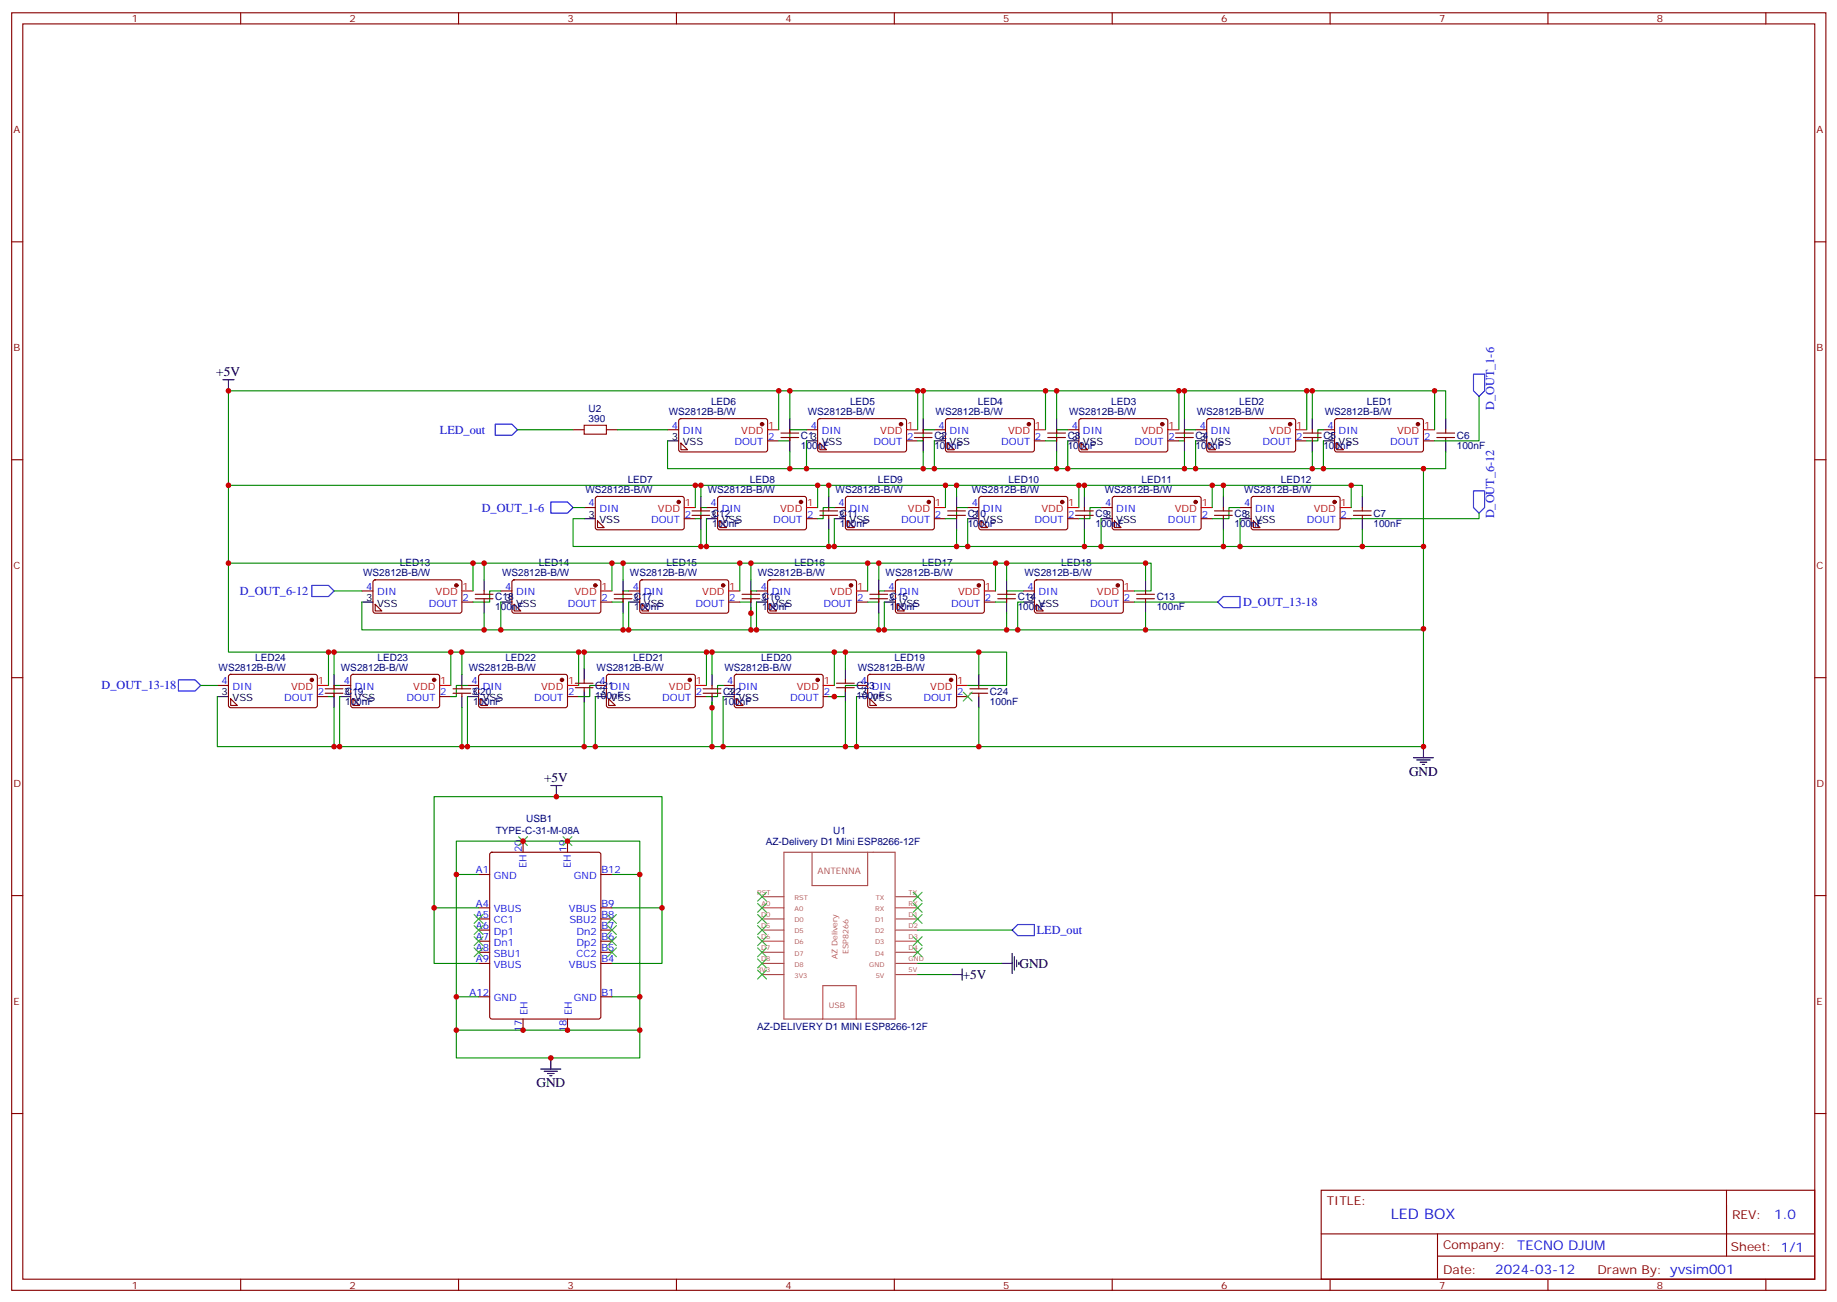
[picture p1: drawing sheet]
<svg xmlns="http://www.w3.org/2000/svg" width="583mm" height="413mm" viewBox="0 0 583 413" stroke-linecap="round" stroke-linejoin="round" font-family="sans-serif">
<g fill="none" stroke="#870000" stroke-width=".35">
<path d="M3.7 4.1h575.7v405.3h-575.7zM7.2 7.6h568.7v398.3h-568.7zM76.4 4.1v3.5M145.5 4.1v3.5M214.7 4.1v3.5M283.8 4.1v3.5M353 4.1v3.5M422.1 4.1v3.5M491.2 4.1v3.5M560.4 4.1v3.5M3.7 76.7h3.5M575.9 76.7h3.5"/>
<path d="M181.9 136.3h3.5M192.4 136.3h3.6M211.8 136.3h3.6M215.6 133l.5-.2 27.1 .1 .4 .6-.1 9.5-.6 .4-27.1-.1-.4-.6v-9.2zM243.6 139.9h3.5M247.8 138.8h5.7M247.8 137.4h5.7M250.6 136.3v1.1M250.6 138.8v1.1M255.9 136.3h3.6M259.7 133l.5-.2 27.1 .1 .4 .6-.1 9.5-.6 .4-27.1-.1-.4-.6v-9.2zM287.7 139.9h3.5"/>
<path d="M290.2 138.8h5.6M290.2 137.4h5.6M293 136.3v1.1M293 138.8v1.1M296.5 136.3h3.5M300.3 133l.4-.2 27.1 .1 .5 .6-.1 9.5-.6 .4-27.1-.1-.5-.6v-9.2zM328.3 139.9h3.5M332.5 138.8h5.6M332.5 137.4h5.6M335.3 136.3v1.1M335.3 138.8v1.1M338.8 136.3h3.6"/>
<path d="M342.6 133l.5-.2 27.1 .1 .4 .6-.1 9.5-.6 .4-27.1-.1-.4-.6v-9.2zM370.6 139.9h3.5M373.1 138.8h5.6M373.1 137.4h5.6M375.9 136.3v1.1M375.9 138.8v1.1M379.4 136.3h3.5M383.2 133l.4-.2 27.1 .1 .5 .6-.1 9.5-.6 .4-27.1-.1-.5-.6v-9.2zM411.2 139.9h3.5M413.6 138.8h5.7M413.6 137.4h5.7M416.5 136.3v1.1"/>
<path d="M416.5 138.8v1.1M420 136.3h3.5M423.7 133l.5-.2 27.1 .1 .4 .6v9.5l-.7 .4-27.1-.1-.4-.6v-9.2zM451.7 139.9h3.6M456 138.8h5.6M456 137.4h5.6M458.8 136.3v1.1M458.8 138.8v1.1M3.7 145.9h3.5M189.1 157.7l.5-.2 27.1 .1 .4 .6v9.5l-.7 .4-27.1-.1-.4-.6v-9.2zM216.1 140.6l2.1 2.1h-2.1zM228 157.7l.4-.2 27.1 .1 .4 .6v9.5l-.7 .4-27.1-.1-.4-.6v-9.2z"/>
<path d="M260.2 140.6l2.1 2.1h-2.1zM268.5 157.7l.5-.2 27.1 .1 .4 .6-.1 9.5-.6 .4-27.1-.1-.4-.6v-9.2zM300.7 140.6l2.2 2.1h-2.2zM310.9 157.7l.4-.2 27.1 .1 .4 .6v9.5l-.7 .4-27-.1-.5-.6v-9.2zM343.1 140.6l2.1 2.1h-2.1zM353.2 157.7l.5-.2 27 .1 .5 .6-.1 9.5-.6 .4-27.1-.1-.4-.6v-9.2zM383.6 140.6l2.2 2.1h-2.2zM397.3 157.7l.5-.2 27 .1 .5 .6-.1 9.5-.6 .4-27.1-.1-.4-.6v-9.2zM424.2 140.6l2.1 2.1h-2.1zM575.9 145.9h3.5M185.4 161h3.5M189.6 165.3l2.1 2.1h-2.1z"/>
<path d="M217.1 164.6h3.6M219.6 163.5h5.6M219.6 162.1h5.6M222.4 161v1.1M222.4 163.5v1.1M224.2 161h3.5M228.4 165.3l2.1 2.1h-2.1zM255.9 164.6h3.6M260.2 163.5h5.6M260.2 162.1h5.6M263 161v1.1M263 163.5v1.1"/>
<path d="M264.8 161h3.5M269 165.3l2.1 2.1h-2.1zM296.5 164.6h3.5M300.7 163.5h5.7M300.7 162.1h5.7M303.6 161v1.1M303.6 163.5v1.1M307.1 161h3.5M311.3 165.3l2.1 2.1h-2.1zM338.8 164.6h3.6M341.3 163.5h5.7M341.3 162.1h5.7"/>
<path d="M344.1 161v1.1M344.1 163.5v1.1M349.4 161h3.6M353.7 165.3l2.1 2.1h-2.1zM381.2 164.6h3.5M385.4 163.5h5.7M385.4 162.1h5.7M388.2 161v1.1M388.2 163.5v1.1M393.5 161h3.6M397.8 165.3l2.1 2.1h-2.1zM425.3 164.6h3.5"/>
<path d="M429.5 163.5h5.7M429.5 162.1h5.7M432.3 161v1.1M432.3 163.5v1.1M114.8 187.5h3.6M118.6 184.2l.5-.2h27l.5 .7-.1 9.4-.6 .5-27.1-.1-.4-.6v-9.2zM119.1 191.7l2.1 2.2h-2.1zM146.6 191h3.5M150.8 190h5.7M150.8 188.6h5.7M153.6 187.5v1.1M153.6 190v1"/>
<path d="M158.9 187.5h3.6M162.7 184.2l.5-.2h27l.5 .7-.1 9.4-.6 .5-27.1-.1-.4-.6v-9.2zM163.2 191.7l2.1 2.2h-2.1zM190.7 191h3.5M194.9 190h5.7M194.9 188.6h5.7M197.7 187.5v1.1M197.7 190v1M199.5 187.5h3.5M203.3 184.2l.4-.2h27.1l.4 .7v9.4l-.7 .5-27-.1-.5-.6v-9.2zM203.7 191.7l2.1 2.2h-2.1zM231.2 191h3.6"/>
<path d="M235.5 190h5.6M235.5 188.6h5.6M238.3 187.5v1.1M238.3 190v1M240.1 187.5h3.5M243.8 184.2l.5-.2h27.1l.4 .7-.1 9.4-.6 .5-27.1-.1-.4-.6v-9.2zM244.3 191.7l2.1 2.2h-2.1zM271.8 191h3.5M276 190h5.7M276 188.6h5.7M278.9 187.5v1.1M278.9 190v1"/>
<path d="M280.6 187.5h3.6M284.4 184.2l.5-.2h27.1l.4 .7-.1 9.4-.6 .5-27.1-.1-.4-.6v-9.2zM284.9 191.7l2.1 2.2h-2.1zM312.4 191h3.5M316.6 190h5.7M316.6 188.6h5.7M319.4 187.5v1.1M319.4 190v1M324.7 187.5h3.6M328.5 184.2l.5-.2h27.1l.4 .7-.1 9.4-.6 .5-27.1-.1-.4-.6v-9.2zM329 191.7l2.1 2.2h-2.1zM356.5 191h3.5"/>
<path d="M360.7 190h5.7M360.7 188.6h5.7M363.5 187.5v1.1M363.5 190v1M3.7 215h3.5M69 217.5h3.5M72.7 214.2l.5-.2h27.1l.4 .7v9.4l-.7 .4h-27.1l-.4-.7v-9.1zM103.2 220h5.6M103.2 218.5h5.6M106 217.5v1M106 220v1M107.8 217.5h3.5"/>
<path d="M111.5 214.2l.5-.2h27.1l.4 .7v9.4l-.7 .4h-27.1l-.4-.7v-9.1zM143.8 220h5.6M143.8 218.5h5.6M146.6 217.5v1M146.6 220v1M148.3 217.5h3.6M152.1 214.2l.5-.2h27.1l.4 .7-.1 9.4-.6 .4h-27.1l-.4-.7v-9.1zM182.6 218.2h5.6M182.6 216.8h5.6M185.4 215.7v1.1M185.4 218.2v1.1M188.9 217.5h3.5"/>
<path d="M192.7 214.2l.4-.2h27.1l.5 .7-.1 9.4-.6 .4h-27.1l-.5-.7v-9.1zM223.1 220h5.7M223.1 218.5h5.7M226 217.5v1M226 220v1M229.5 217.5h3.5M233.2 214.2l.5-.2h27.1l.4 .7v9.4l-.7 .4h-27.1l-.4-.7v-9.1zM265.5 218.2h5.6M265.5 216.8h5.6M268.3 215.7v1.1M268.3 218.2v1.1M271.8 217.5h3.5"/>
<path d="M275.6 214.2l.4-.2h27.1l.5 .7-.1 9.4-.6 .4h-27.1l-.5-.7v-9.1zM307.8 220h5.6M307.8 218.5h5.6M310.6 217.5v1M310.6 220v1M575.9 215h3.5M73.2 221.7l2.1 2.1h-2.1zM100.7 221h3.5M112 221.7l2.1 2.1h-2.1zM139.5 221h3.6M152.6 221.7l2.1 2.1h-2.1zM180.1 221h3.5"/>
<path d="M193.1 221.7l2.2 2.1h-2.2zM220.7 221h3.5M233.7 221.7l2.1 2.1h-2.1zM261.2 221h3.6M276 221.7l2.2 2.1h-2.2zM303.6 221h3.5M151.9 277.5h3.5M155.6 270.6l.5-.2h33.9l.6 .4 .1 51.8-.5 .7h-34.1l-.6-.4-.1-51.8zM166 266.9v3.5M180.1 266.9v3.5M190.7 277.5h3.5M3.7 284.2h3.5"/>
<path d="M151.9 298.6h3.5M151.9 295.1h3.5M151.9 291.6h3.5M151.9 288h3.5M190.7 298.6h3.5M190.7 295.1h3.5M190.7 291.6h3.5M190.7 288h3.5M575.9 284.2h3.5M151.9 316.3h3.5M151.9 305.7h3.5M151.9 302.2h3.5"/>
<path d="M190.7 316.3h3.5M190.7 305.7h3.5M190.7 302.2h3.5M166 323.3v3.5M180.1 323.3v3.5M3.7 353.3h3.5M575.9 353.3h3.5M419.3 377.6h156.6v28.3h-156.6zM547.9 377.7v20.9M419.3 391.5h156.5M456.2 398.6h119.6M456.2 391.5v14.1"/>
<path d="M76.4 405.9v3.5M145.5 405.9v3.5M214.7 405.9v3.5M283.8 405.9v3.5M353 405.9v3.5M422.1 405.9v3.5M491.2 405.9v3.5M560.4 405.9v3.5"/>
</g>
<g fill="#870000" stroke="#870000" stroke-width=".35">
<circle cx="450" cy="134.6" r=".53"/>
<circle cx="409.4" cy="134.6" r=".53"/>
<circle cx="368.8" cy="134.6" r=".53"/>
<circle cx="326.5" cy="134.6" r=".53"/>
<circle cx="285.9" cy="134.6" r=".53"/>
<circle cx="241.8" cy="134.6" r=".53"/>
<circle cx="215.4" cy="159.3" r=".53"/>
<circle cx="254.2" cy="159.3" r=".53"/>
<circle cx="294.7" cy="159.3" r=".53"/>
<circle cx="337.1" cy="159.3" r=".53"/>
<circle cx="379.4" cy="159.3" r=".53"/>
<circle cx="423.5" cy="159.3" r=".53"/>
<circle cx="144.8" cy="185.7" r=".53"/>
<circle cx="188.9" cy="185.7" r=".53"/>
<circle cx="229.5" cy="185.7" r=".53"/>
<circle cx="270.1" cy="185.7" r=".53"/>
<circle cx="310.6" cy="185.7" r=".53"/>
<circle cx="354.7" cy="185.7" r=".53"/>
<circle cx="301.8" cy="215.7" r=".53"/>
<circle cx="259.5" cy="215.7" r=".53"/>
<circle cx="218.9" cy="215.7" r=".53"/>
<circle cx="178.3" cy="215.7" r=".53"/>
<circle cx="137.8" cy="215.7" r=".53"/>
<circle cx="99" cy="215.7" r=".53"/>
</g>
<g fill="none" stroke="#f00" stroke-width=".35">
<path d="M243.6 136.3h3.5M287.7 136.3h3.5M328.3 136.3h3.5M370.6 136.3h3.5M411.2 136.3h3.5M451.7 136.3h3.6M217.1 161h3.6M255.9 161h3.6M296.5 161h3.5M338.8 161h3.6M381.2 161h3.5M425.3 161h3.5"/>
<path d="M146.6 187.5h3.5M190.7 187.5h3.5M231.2 187.5h3.6M271.8 187.5h3.5M312.4 187.5h3.5M356.5 187.5h3.5M100.7 217.5h3.5M139.5 217.5h3.6M180.1 217.5h3.5M220.7 217.5h3.5M261.2 217.5h3.6M303.6 217.5h3.5"/>
</g>
<g fill="none" stroke="#000" stroke-width=".35">
<path d="M70.7 120.5h3.6M72.5 120.5v3.5M211.8 139.9h3.6M250.6 132.8v3.5M250.6 139.9v3.5M255.9 139.9h3.6M293 132.8v3.5M293 139.9v3.5M296.5 139.9h3.5M335.3 132.8v3.5M335.3 139.9v3.5M338.8 139.9h3.6"/>
<path d="M375.9 132.8v3.5M375.9 139.9v3.5M379.4 139.9h3.5M416.5 132.8v3.5M416.5 139.9v3.5M420 139.9h3.5M458.8 132.8v3.5M458.8 139.9v3.5M222.4 157.5v3.5M263 157.5v3.5M303.6 157.5v3.5M344.1 157.5v3.5"/>
<path d="M388.2 157.5v3.5M432.3 157.5v3.5M185.4 164.6h3.5M222.4 164.6v3.5M224.2 164.6h3.5M263 164.6v3.5M264.8 164.6h3.5M303.6 164.6v3.5M307.1 164.6h3.5M344.1 164.6v3.5M349.4 164.6h3.6M388.2 164.6v3.5"/>
<path d="M393.5 164.6h3.6M432.3 164.6v3.5M114.8 191h3.6M153.6 184v3.5M153.6 191v3.6M158.9 191h3.6M197.7 184v3.5M197.7 191v3.6M199.5 191h3.5M238.3 184v3.5M238.3 191v3.6M240.1 191h3.5"/>
<path d="M278.9 184v3.5M278.9 191v3.6M280.6 191h3.6M319.4 184v3.5M319.4 191v3.6M324.7 191h3.6M363.5 184v3.5M363.5 191v3.6M106 214v3.5M146.6 214v3.5M185.4 212.2v3.5M185.4 219.3v3.5"/>
<path d="M226 214v3.5M268.3 212.2v3.5M268.3 219.3v3.5M310.6 214v3.5M69 221h3.5M106 221v3.5M107.8 221h3.5M146.6 221v3.5M148.3 221h3.6M188.9 221h3.5M226 221v3.5M229.5 221h3.5"/>
<path d="M271.8 221h3.5M310.6 221v3.5M451.7 236.9v3.5M174.8 249.2h3.5M176.6 249.2v3.6M448.6 240.4h6.3M449.6 241.1h4.2M450.7 241.8h2.1M451.4 242.5h.7M301.8 309.2h3.5M305.3 307.4v3.6M317.7 305.7h3.5"/>
<path d="M321.2 302.5v6.4M321.9 303.6v4.2M322.6 304.6v2.1M323.3 305.3v.7M171.6 339.2h6.4M172.7 339.9h4.2M174.8 335.7v3.5M173.7 340.6h2.2M174.4 341.3h.8"/>
</g>
<g fill="none" stroke="#a64a4a" stroke-width=".35">
<path d="M255.8 270.4h-7v52.9h35.3v-52.9h-28.2M257.7 270.4v10.6h17.6v-10.6M241.8 298.6h7M241.8 295.1h7M241.8 291.6h7M241.8 288h7M241.8 284.5h7M284.3 298.6h6.9M284.3 295.1h6.9M284.3 291.6h6.9M284.3 288h6.9M284.3 284.5h6.9"/>
<path d="M241.8 309.2h7M241.8 305.7h7M241.8 302.2h7M284.3 309.2h6.9M284.3 305.7h6.9M284.3 302.2h6.9M261.1 323.3v-10.6h10.6v10.6"/>
</g>
<g fill="none" stroke="#008700" stroke-width=".35">
<path d="M164.2 136.3h17.7M196 136.3h15.8M211.8 139.9v8.8h239.9v88.2h-382.7v-15.9M247.1 124v12.3M250.6 124v8.8M255.9 136.3h-5.3v3.6h-3.5M255.9 139.9v8.8M291.2 124v12.3M293 124v8.8M296.5 136.3h-3.5v3.6h-1.8M296.5 139.9v8.8M331.8 124v12.3"/>
<path d="M335.3 124v8.8M338.8 136.3h-3.5v3.6h-3.5M338.8 139.9v8.8M374.1 124v12.3M375.9 124v8.8M379.4 136.3h-3.5v3.6h-1.8M379.4 139.9v8.8M414.7 124v12.3M416.5 124v8.8M420 136.3h-1.8v3.6h-3.5M420 139.9v8.8M455.3 136.3v-12.3h-382.8v82.9h246.9v10.6h-12.3"/>
<path d="M455.3 124h3.5v8.8M469.4 125.8v14.1h-14.1M72.5 154h148.2M222.4 154v3.5M250.6 143.4v5.3M259.5 154v7M263 154v3.5M293 143.4v5.3M300 154v7M303.6 154v3.5M335.3 143.4v5.3M342.4 154v7"/>
<path d="M344.1 154v3.5M375.9 143.4v5.3M384.7 154v7M388.2 154v3.5M416.5 143.4v5.3M428.8 154h3.5v3.5M458.8 143.4v5.3h-7.1M72.5 178.7h292.8v8.8h-5.3M150.1 178.7v8.8M153.6 178.7v5.3M181.9 161h3.5M185.4 164.6h-3.5v8.8h269.8"/>
<path d="M194.2 178.7v8.8M197.7 178.7v5.3M220.7 161v-7h208.1v7M222.4 168.1v5.3M224.2 161h-1.8v3.6h-1.7M224.2 164.6v8.8M234.8 178.7v8.8M238.3 178.7v5.3M263 168.1v5.3M264.8 161h-3.6v3.6h-1.7M264.8 164.6v8.8M275.3 178.7v8.8"/>
<path d="M278.9 178.7v5.3M303.6 168.1v5.3M307.1 161h-3.5v3.6h-3.6M307.1 164.6v8.8M315.9 178.7v8.8M319.4 178.7v5.3M344.1 168.1v5.3M349.4 161h-3.5v3.6h-3.5M349.4 164.6v8.8M363.5 178.7v5.3M388.2 168.1v5.3M393.5 161h-3.5v3.6h-5.3"/>
<path d="M393.5 164.6v8.8M432.3 168.1v5.3M469.4 162.8v1.8h-40.6M106 187.5h8.8M114.8 191v8.8h336.9v-.3M153.6 194.6v5.2M158.9 187.5h-3.5v3.5h-5.3M158.9 191v8.8M197.7 194.6v5.2M199.5 187.5h-1.8v3.5h-3.5M199.5 191v8.8M238.3 192.8v7"/>
<path d="M240.1 187.5h-1.8v3.5h-3.5M240.1 191v8.8M278.9 194.6v5.2M280.6 187.5h-1.7v3.5h-3.6M280.6 191v8.8M319.4 194.6v5.2M324.7 191h-1.7v8.8M324.7 187.5h-5.3v3.5h-3.5M360 191h26.5M363.5 194.6v5.2M63.7 217.5h5.3M104.2 206.9v10.6"/>
<path d="M106 206.9v7.1M107.8 217.5h-1.8v3.5h-1.8M143.1 206.9v10.6M146.6 206.9v7.1M148.3 217.5h-3.5v3.5h-1.7M183.6 206.9v10.6M185.4 206.9v5.3M188.9 217.5h-1.8v3.5h-3.5M224.2 206.9v10.6M226 206.9v7.1M229.5 217.5h-1.8v3.5h-3.5M264.8 206.9v10.6"/>
<path d="M268.3 206.9v5.3M271.8 217.5h-3.5v3.5h-5.3M310.6 206.9v7.1M106 224.5v12.4M107.8 221v15.9M146.6 224.5v12.4M148.3 221v15.9M185.4 222.8v14.1M188.9 221v15.9M226 222.8v14.1M229.5 221v15.9M268.3 222.8v14.1"/>
<path d="M271.8 221v15.9M310.6 224.5v12.4M144.8 277.5v-10.6h58.2v10.6M151.9 277.5h-7.1v38.8h7.1M194.2 277.5h8.8v38.8h-8.8M137.8 288v-35.2h72.3v35.2M151.9 288h-14.1v17.7h14.1M194.2 288h15.9v17.7h-15.9M291.2 295.1h30M144.8 316.3v19.4h58.2v-19.4M291.2 305.7h26.5M291.2 309.2h10.6"/>
<path d="M144.8 326.8h58.2"/>
</g>
<path d="M467.6 118.7h3.5v5.3l-1.7 1.8-1.8-1.8zM157.2 134.6h5.3l1.7 1.7-1.7 1.8h-5.3zM174.8 159.3h5.3l1.8 1.7-1.8 1.8h-5.3zM467.6 155.8h3.5v5.2l-1.7 1.8-1.8-1.8zM99 185.7h5.2l1.8 1.8-1.8 1.8h-5.2zM386.5 191l1.7-1.7h5.3v3.5h-5.3zM56.6 215.7h5.3l1.8 1.8-1.8 1.8h-5.3zM321.2 295.1l1.8-1.8h5.3v3.6h-5.3z" fill="none" stroke="#00f" stroke-width=".35"/>
<g fill="none" stroke="#3c3" stroke-width=".35">
<path d="M305.7 219.6l2.8 2.8M308.5 219.6l-2.8 2.8M164.6 265.5l2.8 2.8M167.4 265.5l-2.8 2.8M178.7 265.5l2.8 2.8M181.5 265.5l-2.8 2.8M150.5 297.2l2.8 2.8M150.5 293.7l2.8 2.8M150.5 290.2l2.8 2.8M153.3 297.2l-2.8 2.8M153.3 293.7l-2.8 2.8M153.3 290.2l-2.8 2.8"/>
<path d="M192.8 290.2l2.8 2.8M192.8 293.7l2.8 2.8M192.8 297.2l2.8 2.8M195.6 290.2l-2.8 2.8M195.6 293.7l-2.8 2.8M195.6 297.2l-2.8 2.8M240.4 286.6l2.8 2.9M240.4 290.2l2.8 2.8M240.4 293.7l2.8 2.8M240.4 297.2l2.8 2.8M240.4 283.1l2.8 2.8M243.2 286.6l-2.8 2.9"/>
<path d="M243.2 290.2l-2.8 2.8M243.2 293.7l-2.8 2.8M243.2 297.2l-2.8 2.8M243.2 283.1l-2.8 2.8M289.8 297.2l2.8 2.8M289.8 290.2l2.8 2.8M289.8 286.6l2.8 2.9M289.8 283.1l2.8 2.8M292.6 297.2l-2.8 2.8M292.6 290.2l-2.8 2.8M292.6 286.6l-2.8 2.9M292.6 283.1l-2.8 2.8"/>
<path d="M150.5 300.7l2.8 2.9M153.3 300.7l-2.8 2.9M192.8 300.7l2.8 2.9M195.6 300.7l-2.8 2.9M240.4 300.7l2.8 2.9M240.4 304.3l2.8 2.8M240.4 307.8l2.8 2.8M243.2 300.7l-2.8 2.9M243.2 304.3l-2.8 2.8M243.2 307.8l-2.8 2.8M289.8 300.7l2.8 2.9M292.6 300.7l-2.8 2.9"/>
</g>
<path d="M185.4 134.9h7v2.9h-7z" fill="none" stroke="#a10000" stroke-width=".35"/>
<g fill="#c00">
<circle cx="420" cy="148.7" r=".88"/>
<circle cx="379.4" cy="148.7" r=".88"/>
<circle cx="338.8" cy="148.7" r=".88"/>
<circle cx="296.5" cy="148.7" r=".88"/>
<circle cx="255.9" cy="148.7" r=".88"/>
<circle cx="107.8" cy="236.9" r=".88"/>
<circle cx="148.3" cy="236.9" r=".88"/>
<circle cx="188.9" cy="236.9" r=".88"/>
<circle cx="229.5" cy="236.9" r=".88"/>
<circle cx="271.8" cy="236.9" r=".88"/>
<circle cx="264.8" cy="221" r=".88"/>
<circle cx="158.9" cy="199.8" r=".88"/>
<circle cx="199.5" cy="199.8" r=".88"/>
<circle cx="240.1" cy="199.8" r=".88"/>
<circle cx="280.6" cy="199.8" r=".88"/>
<circle cx="323" cy="199.8" r=".88"/>
<circle cx="451.7" cy="199.5" r=".88"/>
<circle cx="451.7" cy="173.4" r=".88"/>
<circle cx="393.5" cy="173.4" r=".88"/>
<circle cx="349.4" cy="173.4" r=".88"/>
<circle cx="307.1" cy="173.4" r=".88"/>
<circle cx="264.8" cy="173.4" r=".88"/>
<circle cx="224.2" cy="173.4" r=".88"/>
<circle cx="384.7" cy="154" r=".88"/>
<circle cx="342.4" cy="154" r=".88"/>
<circle cx="300" cy="154" r=".88"/>
<circle cx="259.5" cy="154" r=".88"/>
<circle cx="72.5" cy="178.7" r=".88"/>
<circle cx="72.5" cy="154" r=".88"/>
<circle cx="220.7" cy="154" r=".88"/>
<circle cx="150.1" cy="178.7" r=".88"/>
<circle cx="194.2" cy="178.7" r=".88"/>
<circle cx="234.8" cy="178.7" r=".88"/>
<circle cx="275.3" cy="178.7" r=".88"/>
<circle cx="315.9" cy="178.7" r=".88"/>
<circle cx="104.2" cy="206.9" r=".88"/>
<circle cx="143.1" cy="206.9" r=".88"/>
<circle cx="183.6" cy="206.9" r=".88"/>
<circle cx="224.2" cy="206.9" r=".88"/>
<circle cx="264.8" cy="206.9" r=".88"/>
<circle cx="451.7" cy="236.9" r=".88"/>
<circle cx="72.5" cy="124" r=".88"/>
<circle cx="210.1" cy="288" r=".88"/>
<circle cx="137.8" cy="288" r=".88"/>
<circle cx="144.8" cy="316.3" r=".88"/>
<circle cx="203" cy="316.3" r=".88"/>
<circle cx="174.8" cy="335.7" r=".88"/>
<circle cx="176.6" cy="252.8" r=".88"/>
<circle cx="144.8" cy="277.5" r=".88"/>
<circle cx="166" cy="266.9" r=".88"/>
<circle cx="203" cy="277.5" r=".88"/>
<circle cx="180.1" cy="266.9" r=".88"/>
<circle cx="203" cy="326.8" r=".88"/>
<circle cx="180.1" cy="326.8" r=".88"/>
<circle cx="144.8" cy="326.8" r=".88"/>
<circle cx="166" cy="326.8" r=".88"/>
<circle cx="247.1" cy="124" r=".88"/>
<circle cx="291.2" cy="124" r=".88"/>
<circle cx="331.8" cy="124" r=".88"/>
<circle cx="374.1" cy="124" r=".88"/>
<circle cx="414.7" cy="124" r=".88"/>
<circle cx="250.6" cy="124" r=".88"/>
<circle cx="250.6" cy="148.7" r=".88"/>
<circle cx="293" cy="148.7" r=".88"/>
<circle cx="293" cy="124" r=".88"/>
<circle cx="335.3" cy="124" r=".88"/>
<circle cx="335.3" cy="148.7" r=".88"/>
<circle cx="375.9" cy="148.7" r=".88"/>
<circle cx="375.9" cy="124" r=".88"/>
<circle cx="416.5" cy="124" r=".88"/>
<circle cx="416.5" cy="148.7" r=".88"/>
<circle cx="451.7" cy="148.7" r=".88"/>
<circle cx="455.3" cy="124" r=".88"/>
<circle cx="432.3" cy="173.4" r=".88"/>
<circle cx="428.8" cy="154" r=".88"/>
<circle cx="388.2" cy="154" r=".88"/>
<circle cx="388.2" cy="173.4" r=".88"/>
<circle cx="344.1" cy="173.4" r=".88"/>
<circle cx="344.1" cy="154" r=".88"/>
<circle cx="303.6" cy="154" r=".88"/>
<circle cx="303.6" cy="173.4" r=".88"/>
<circle cx="263" cy="154" r=".88"/>
<circle cx="263" cy="173.4" r=".88"/>
<circle cx="222.4" cy="173.4" r=".88"/>
<circle cx="222.4" cy="154" r=".88"/>
<circle cx="363.5" cy="199.8" r=".88"/>
<circle cx="363.5" cy="178.7" r=".88"/>
<circle cx="319.4" cy="199.8" r=".88"/>
<circle cx="319.4" cy="178.7" r=".88"/>
<circle cx="278.9" cy="178.7" r=".88"/>
<circle cx="278.9" cy="199.8" r=".88"/>
<circle cx="238.3" cy="199.8" r=".88"/>
<circle cx="238.3" cy="194.6" r=".88"/>
<circle cx="238.3" cy="178.7" r=".88"/>
<circle cx="197.7" cy="178.7" r=".88"/>
<circle cx="197.7" cy="199.8" r=".88"/>
<circle cx="153.6" cy="199.8" r=".88"/>
<circle cx="153.6" cy="178.7" r=".88"/>
<circle cx="310.6" cy="236.9" r=".88"/>
<circle cx="310.6" cy="206.9" r=".88"/>
<circle cx="268.3" cy="206.9" r=".88"/>
<circle cx="268.3" cy="236.9" r=".88"/>
<circle cx="226" cy="206.9" r=".88"/>
<circle cx="226" cy="236.9" r=".88"/>
<circle cx="226" cy="224.5" r=".88"/>
<circle cx="185.4" cy="236.9" r=".88"/>
<circle cx="185.4" cy="206.9" r=".88"/>
<circle cx="146.6" cy="206.9" r=".88"/>
<circle cx="146.6" cy="236.9" r=".88"/>
<circle cx="106" cy="206.9" r=".88"/>
<circle cx="106" cy="236.9" r=".88"/>
</g>
<text font-size="4.6" fill="#00f" x="441.4" y="386.7">LED BOX</text>
<g font-size="4.2">
<text x="68.6" y="119.3">+5V</text>
<text x="172.7" y="248.1">+5V</text>
<text x="447.1" y="246.1">GND</text>
<text x="305.5" y="310.6">+5V</text>
<text x="323.5" y="307.1">GND</text>
<text x="170.2" y="344.8">GND</text>
</g>
<g font-size="4.2" fill="#00f">
<text x="563.1" y="386.9">1.0</text>
<text x="481.5" y="396.5">TECNO DJUM</text>
<text x="474.5" y="404.3">2024-03-12</text>
</g>
<g font-size="3.9" fill="#00f">
<text x="474.2" y="130" transform="rotate(-90 474.2 130)">D_OUT_1-6</text>
<text x="139.6" y="137.6">LED_out</text>
<text x="152.9" y="162.3">D_OUT_1-6</text>
<text x="474.2" y="164.5" transform="rotate(-90 474.2 164.5)">D_OUT_6-12</text>
<text x="76.1" y="188.8">D_OUT_6-12</text>
<text x="394.5" y="192.3">D_OUT_13-18</text>
<text x="32.2" y="218.7">D_OUT_13-18</text>
<text x="329" y="296.4">LED_out</text>
</g>
<g font-size="3.9" fill="#800">
<text x="421" y="382.2">TITLE:</text>
<text x="549.7" y="386.9">REV:</text>
<text x="457.9" y="396.4">Company:</text>
<text x="549.3" y="397.1">Sheet: 1/1</text>
<text x="457.9" y="404.1">Date:</text>
<text x="507" y="404.2">Drawn By: yvsim001</text>
</g>
<g font-size="3.2" fill="#800">
<text x="41.8" y="7.1">1</text>
<text x="110.9" y="7.1">2</text>
<text x="180.1" y="7.1">3</text>
<text x="249.2" y="7.1">4</text>
<text x="318.4" y="7.1">5</text>
<text x="387.5" y="7.1">6</text>
<text x="456.7" y="7.1">7</text>
<text x="525.8" y="7.1">8</text>
<text x="4.2" y="42.2">A</text>
<text x="576.4" y="42.2">A</text>
<text x="4.2" y="111.3">B</text>
<text x="576.4" y="111.3">B</text>
<text x="4.2" y="180.4">C</text>
<text x="576.4" y="180.4">C</text>
<text x="4.2" y="249.6">D</text>
<text x="576.4" y="249.6">D</text>
<text x="4.2" y="318.7">E</text>
<text x="576.4" y="318.7">E</text>
<text x="41.8" y="408.9">1</text>
<text x="110.9" y="408.9">2</text>
<text x="180.1" y="408.9">3</text>
<text x="249.2" y="408.9">4</text>
<text x="318.4" y="408.9">5</text>
<text x="387.5" y="408.9">6</text>
<text x="456.7" y="408.9">7</text>
<text x="525.8" y="408.9">8</text>
</g>
<g font-size="3.2" fill="#000080">
<text x="186.8" y="130.7">U2</text>
<text x="212.2" y="131.7">WS2812B-B/W</text>
<text x="225.7" y="128.4">LED6</text>
<text x="256.3" y="131.7">WS2812B-B/W</text>
<text x="269.8" y="128.4">LED5</text>
<text x="296.9" y="131.7">WS2812B-B/W</text>
<text x="310.3" y="128.4">LED4</text>
<text x="339.2" y="131.7">WS2812B-B/W</text>
<text x="352.7" y="128.4">LED3</text>
<text x="379.8" y="131.7">WS2812B-B/W</text>
<text x="393.2" y="128.4">LED2</text>
<text x="420.4" y="131.7">WS2812B-B/W</text>
<text x="433.8" y="128.4">LED1</text>
<text x="186.8" y="133.9">390</text>
<text x="254.2" y="142.5">100nF</text>
<text x="254.2" y="139.2">C13</text>
<text x="296.5" y="142.5">100nF</text>
<text x="296.5" y="139.2">C2</text>
<text x="338.8" y="142.5">100nF</text>
<text x="338.8" y="139.2">C3</text>
<text x="379.4" y="142.5">100nF</text>
<text x="379.4" y="139.2">C4</text>
<text x="420" y="142.5">100nF</text>
<text x="420" y="139.2">C5</text>
<text x="462.3" y="142.5">100nF</text>
<text x="462.3" y="139.2">C6</text>
<text x="199.2" y="153.2">LED7</text>
<text x="238" y="153.2">LED8</text>
<text x="278.6" y="153.2">LED9</text>
<text x="320.1" y="153.2">LED10</text>
<text x="362.3" y="153.2">LED11</text>
<text x="406.5" y="153.2">LED12</text>
<text x="185.8" y="156.5">WS2812B-B/W</text>
<text x="224.6" y="156.5">WS2812B-B/W</text>
<text x="265.2" y="156.5">WS2812B-B/W</text>
<text x="308.4" y="156.5">WS2812B-B/W</text>
<text x="350.6" y="156.5">WS2812B-B/W</text>
<text x="394.8" y="156.5">WS2812B-B/W</text>
<text x="226" y="167.2">100nF</text>
<text x="226" y="163.9">C12</text>
<text x="266.5" y="167.2">100nF</text>
<text x="266.5" y="163.9">C11</text>
<text x="307.1" y="167.2">100nF</text>
<text x="307.1" y="163.9">C10</text>
<text x="347.7" y="167.2">100nF</text>
<text x="347.7" y="163.9">C93</text>
<text x="391.8" y="167.2">100nF</text>
<text x="391.8" y="163.9">C83</text>
<text x="435.9" y="167.2">100nF</text>
<text x="435.9" y="163.9">C7</text>
<text x="126.9" y="179.6">LED13</text>
<text x="171" y="179.6">LED14</text>
<text x="211.5" y="179.6">LED15</text>
<text x="252.1" y="179.6">LED16</text>
<text x="292.7" y="179.6">LED17</text>
<text x="336.8" y="179.6">LED18</text>
<text x="115.2" y="182.8">WS2812B-B/W</text>
<text x="159.3" y="182.8">WS2812B-B/W</text>
<text x="199.9" y="182.8">WS2812B-B/W</text>
<text x="240.5" y="182.8">WS2812B-B/W</text>
<text x="281" y="182.8">WS2812B-B/W</text>
<text x="325.1" y="182.8">WS2812B-B/W</text>
<text x="157.2" y="190.4">C18</text>
<text x="201.3" y="190.4">C17</text>
<text x="241.8" y="190.4">C16</text>
<text x="282.4" y="190.4">C15</text>
<text x="323" y="190.4">C14</text>
<text x="367.1" y="190.4">C13</text>
<text x="157.2" y="193.6">100nF</text>
<text x="201.3" y="193.6">100nF</text>
<text x="241.8" y="193.6">100nF</text>
<text x="282.4" y="193.6">100nF</text>
<text x="323" y="193.6">100nF</text>
<text x="367.1" y="193.6">100nF</text>
<text x="81" y="209.6">LED24</text>
<text x="119.8" y="209.6">LED23</text>
<text x="160.4" y="209.6">LED22</text>
<text x="201" y="209.6">LED21</text>
<text x="241.5" y="209.6">LED20</text>
<text x="283.9" y="209.6">LED19</text>
<text x="69.4" y="212.8">WS2812B-B/W</text>
<text x="108.2" y="212.8">WS2812B-B/W</text>
<text x="148.7" y="212.8">WS2812B-B/W</text>
<text x="189.3" y="212.8">WS2812B-B/W</text>
<text x="229.9" y="212.8">WS2812B-B/W</text>
<text x="272.2" y="212.8">WS2812B-B/W</text>
<text x="109.5" y="220.4">C19</text>
<text x="150.1" y="220.4">C20</text>
<text x="188.9" y="221.8">100nF</text>
<text x="188.9" y="218.6">C21DIN</text>
<text x="229.5" y="220.4">C22</text>
<text x="271.8" y="221.8">100nF</text>
<text x="271.8" y="218.6">C23DIN</text>
<text x="314.1" y="220.4">C24</text>
<text x="109.5" y="223.6">100nF</text>
<text x="150.1" y="223.6">100nF</text>
<text x="229.5" y="223.6">100nF</text>
<text x="314.1" y="223.6">100nF</text>
<text x="167" y="261">USB1</text>
<text x="157.3" y="264.5">TYPE-C-31-M-08A</text>
<text x="243" y="268">AZ-Delivery D1 Mini ESP8266-12F</text>
<text x="264.4" y="264.5">U1</text>
<text x="240.3" y="326.8">AZ-DELIVERY D1 MINI ESP8266-12F</text>
</g>
<g font-size="3.2" fill="#00f">
<text x="213.2" y="136">4</text>
<text x="216.7" y="137.8">DIN</text>
<text x="257.3" y="136">4</text>
<text x="260.8" y="137.8">DIN</text>
<text x="297.8" y="136">4</text>
<text x="301.3" y="137.8">DIN</text>
<text x="340.2" y="136">4</text>
<text x="343.7" y="137.8">DIN</text>
<text x="380.7" y="136">4</text>
<text x="384.2" y="137.8">DIN</text>
<text x="421.3" y="136">4</text>
<text x="424.8" y="137.8">DIN</text>
<text x="233.1" y="141.3">DOUT</text>
<text x="243.8" y="139.5">2</text>
<text x="277.2" y="141.3">DOUT</text>
<text x="287.9" y="139.5">2</text>
<text x="317.7" y="141.3">DOUT</text>
<text x="328.4" y="139.5">2</text>
<text x="360.1" y="141.3">DOUT</text>
<text x="370.8" y="139.5">2</text>
<text x="400.6" y="141.3">DOUT</text>
<text x="411.3" y="139.5">2</text>
<text x="441.2" y="141.3">DOUT</text>
<text x="451.9" y="139.5">2</text>
<text x="186.7" y="160.7">4</text>
<text x="225.5" y="160.7">4</text>
<text x="266.1" y="160.7">4</text>
<text x="308.4" y="160.7">4</text>
<text x="350.8" y="160.7">4</text>
<text x="394.9" y="160.7">4</text>
<text x="190.2" y="162.5">DIN</text>
<text x="206.6" y="166">DOUT</text>
<text x="217.3" y="164.2">2</text>
<text x="229" y="162.5">DIN</text>
<text x="245.4" y="166">DOUT</text>
<text x="256.1" y="164.2">2</text>
<text x="269.6" y="162.5">DIN</text>
<text x="286" y="166">DOUT</text>
<text x="296.7" y="164.2">2</text>
<text x="311.9" y="162.5">DIN</text>
<text x="328.3" y="166">DOUT</text>
<text x="339" y="164.2">2</text>
<text x="354.3" y="162.5">DIN</text>
<text x="370.6" y="166">DOUT</text>
<text x="381.4" y="164.2">2</text>
<text x="398.4" y="162.5">DIN</text>
<text x="414.7" y="166">DOUT</text>
<text x="425.4" y="164.2">2</text>
<text x="116.2" y="187.1">4</text>
<text x="119.7" y="188.9">DIN</text>
<text x="146.8" y="190.7">2</text>
<text x="160.3" y="187.1">4</text>
<text x="163.8" y="188.9">DIN</text>
<text x="190.9" y="190.7">2</text>
<text x="200.8" y="187.1">4</text>
<text x="204.3" y="188.9">DIN</text>
<text x="231.4" y="190.7">2</text>
<text x="241.4" y="187.1">4</text>
<text x="244.9" y="188.9">DIN</text>
<text x="272" y="190.7">2</text>
<text x="282" y="187.1">4</text>
<text x="285.5" y="188.9">DIN</text>
<text x="312.6" y="190.7">2</text>
<text x="326.1" y="187.1">4</text>
<text x="329.6" y="188.9">DIN</text>
<text x="356.7" y="190.7">2</text>
<text x="136.1" y="192.4">DOUT</text>
<text x="180.1" y="192.4">DOUT</text>
<text x="220.7" y="192.4">DOUT</text>
<text x="261.3" y="192.4">DOUT</text>
<text x="301.9" y="192.4">DOUT</text>
<text x="346" y="192.4">DOUT</text>
<text x="70.3" y="217.1">4</text>
<text x="73.8" y="218.9">DIN</text>
<text x="100.9" y="220.7">2</text>
<text x="109.1" y="217.1">4</text>
<text x="112.6" y="218.9">DIN</text>
<text x="139.7" y="220.7">2</text>
<text x="149.7" y="217.1">4</text>
<text x="153.2" y="218.9">DIN</text>
<text x="180.3" y="220.7">2</text>
<text x="190.2" y="217.1">4</text>
<text x="220.8" y="220.7">2</text>
<text x="230.8" y="217.1">4</text>
<text x="234.3" y="218.9">DIN</text>
<text x="261.4" y="220.7">2</text>
<text x="273.1" y="217.1">4</text>
<text x="303.7" y="220.7">2</text>
<text x="90.2" y="222.4">DOUT</text>
<text x="129" y="222.4">DOUT</text>
<text x="169.6" y="222.4">DOUT</text>
<text x="210.1" y="222.4">DOUT</text>
<text x="250.7" y="222.4">DOUT</text>
<text x="293" y="222.4">DOUT</text>
<text x="165.6" y="270.4" transform="rotate(-90 165.6 270.4)">20</text>
<text x="167" y="275.5" transform="rotate(-90 167 275.5)">EH</text>
<text x="179.7" y="270.4" transform="rotate(-90 179.7 270.4)">19</text>
<text x="181.2" y="275.5" transform="rotate(-90 181.2 275.5)">EH</text>
<text x="151" y="277.1">A1</text>
<text x="156.7" y="278.9">GND</text>
<text x="182.1" y="278.9">GND</text>
<text x="190.9" y="277.1">B12</text>
<text x="151" y="287.7">A4</text>
<text x="190.9" y="287.7">B9</text>
<text x="151" y="291.2">A5</text>
<text x="156.7" y="293">CC1</text>
<text x="156.7" y="289.5">VBUS</text>
<text x="180.5" y="289.5">VBUS</text>
<text x="180.7" y="293">SBU2</text>
<text x="190.9" y="291.2">B8</text>
<text x="151" y="298.3">A7</text>
<text x="151" y="294.7">A6</text>
<text x="156.7" y="296.5">Dp1</text>
<text x="182.9" y="296.5">Dn2</text>
<text x="190.9" y="294.7">B7</text>
<text x="190.9" y="298.3">B6</text>
<text x="151" y="305.3">A9</text>
<text x="151" y="301.8">A8</text>
<text x="156.7" y="303.6">SBU1</text>
<text x="156.7" y="300">Dn1</text>
<text x="182.9" y="303.6">CC2</text>
<text x="182.9" y="300">Dp2</text>
<text x="190.9" y="301.8">B5</text>
<text x="190.9" y="305.3">B4</text>
<text x="156.7" y="307.1">VBUS</text>
<text x="180.5" y="307.1">VBUS</text>
<text x="149" y="315.9">A12</text>
<text x="156.7" y="317.7">GND</text>
<text x="182.1" y="317.7">GND</text>
<text x="190.9" y="315.9">B1</text>
<text x="167.4" y="322" transform="rotate(-90 167.4 322)">EH</text>
<text x="181.5" y="322" transform="rotate(-90 181.5 322)">EH</text>
<text x="165.6" y="327.5" transform="rotate(-90 165.6 327.5)">17</text>
<text x="179.7" y="327.5" transform="rotate(-90 179.7 327.5)">18</text>
</g>
<g font-size="3.2" fill="#f00">
<text x="235.2" y="137.8">VDD</text>
<text x="243.8" y="136">1</text>
<text x="279.3" y="137.8">VDD</text>
<text x="287.9" y="136">1</text>
<text x="319.9" y="137.8">VDD</text>
<text x="328.4" y="136">1</text>
<text x="362.2" y="137.8">VDD</text>
<text x="370.8" y="136">1</text>
<text x="402.8" y="137.8">VDD</text>
<text x="411.3" y="136">1</text>
<text x="443.4" y="137.8">VDD</text>
<text x="451.9" y="136">1</text>
<text x="217.3" y="160.7">1</text>
<text x="256.1" y="160.7">1</text>
<text x="296.7" y="160.7">1</text>
<text x="339" y="160.7">1</text>
<text x="381.4" y="160.7">1</text>
<text x="425.4" y="160.7">1</text>
<text x="208.8" y="162.5">VDD</text>
<text x="247.6" y="162.5">VDD</text>
<text x="288.1" y="162.5">VDD</text>
<text x="330.5" y="162.5">VDD</text>
<text x="372.8" y="162.5">VDD</text>
<text x="416.9" y="162.5">VDD</text>
<text x="138.2" y="188.9">VDD</text>
<text x="146.8" y="187.1">1</text>
<text x="182.3" y="188.9">VDD</text>
<text x="190.9" y="187.1">1</text>
<text x="222.9" y="188.9">VDD</text>
<text x="231.4" y="187.1">1</text>
<text x="263.5" y="188.9">VDD</text>
<text x="272" y="187.1">1</text>
<text x="304" y="188.9">VDD</text>
<text x="312.6" y="187.1">1</text>
<text x="348.1" y="188.9">VDD</text>
<text x="356.7" y="187.1">1</text>
<text x="92.4" y="218.9">VDD</text>
<text x="100.9" y="217.1">1</text>
<text x="131.2" y="218.9">VDD</text>
<text x="139.7" y="217.1">1</text>
<text x="171.7" y="218.9">VDD</text>
<text x="180.3" y="217.1">1</text>
<text x="212.3" y="218.9">VDD</text>
<text x="220.8" y="217.1">1</text>
<text x="252.9" y="218.9">VDD</text>
<text x="261.4" y="217.1">1</text>
<text x="295.2" y="218.9">VDD</text>
<text x="303.7" y="217.1">1</text>
</g>
<g font-size="3.2">
<text x="213.2" y="139.5">3</text>
<text x="216.7" y="141.3">VSS</text>
<text x="260.8" y="141.3">VSS</text>
<text x="297.8" y="139.5">3</text>
<text x="301.3" y="141.3">VSS</text>
<text x="340.2" y="139.5">3</text>
<text x="343.7" y="141.3">VSS</text>
<text x="380.7" y="139.5">3</text>
<text x="384.2" y="141.3">VSS</text>
<text x="421.3" y="139.5">3</text>
<text x="424.8" y="141.3">VSS</text>
<text x="186.7" y="164.2">3</text>
<text x="190.2" y="166">VSS</text>
<text x="225.5" y="164.2">3</text>
<text x="229" y="166">VSS</text>
<text x="266.1" y="164.2">3</text>
<text x="269.6" y="166">VSS</text>
<text x="308.4" y="164.2">3</text>
<text x="311.9" y="166">VSS</text>
<text x="354.3" y="166">VSS</text>
<text x="398.4" y="166">VSS</text>
<text x="116.2" y="190.7">3</text>
<text x="160.3" y="190.7">3</text>
<text x="200.8" y="190.7">3</text>
<text x="241.4" y="190.7">3</text>
<text x="282" y="190.7">3</text>
<text x="326.1" y="190.7">3</text>
<text x="119.7" y="192.4">VSS</text>
<text x="163.8" y="192.4">VSS</text>
<text x="204.3" y="192.4">VSS</text>
<text x="244.9" y="192.4">VSS</text>
<text x="285.5" y="192.4">VSS</text>
<text x="329.6" y="192.4">VSS</text>
<text x="70.3" y="220.7">3</text>
<text x="109.1" y="220.7">3</text>
<text x="149.7" y="220.7">3</text>
<text x="190.2" y="220.7">3</text>
<text x="230.8" y="220.7">3</text>
<text x="273.1" y="220.7">3</text>
<text x="73.8" y="222.4">VSS</text>
<text x="112.6" y="222.4">VSS</text>
<text x="153.2" y="222.4">VSS</text>
<text x="193.7" y="222.4">VSS</text>
<text x="234.3" y="222.4">VSS</text>
<text x="276.6" y="222.4">VSS</text>
</g>
<text font-size="2.8" fill="#a54b4b" x="259.5" y="277.5">ANTENNA</text>
<g font-size="2.5" fill="#a54b4b">
<text x="265.8" y="304.4" transform="rotate(-90 265.8 304.4)">AZ Delivery</text>
<text x="269.3" y="302.6" transform="rotate(-90 269.3 302.6)">ESP8266</text>
<text x="263" y="319.8">USB</text>
</g>
<g font-size="2.1" fill="#a54b4b">
<text x="240.3" y="283.8">RST</text>
<text x="241.7" y="287.3">A0</text>
<text x="252.1" y="285.6">RST</text>
<text x="277.9" y="285.6">TX</text>
<text x="288.3" y="287.3">RX</text>
<text x="288.3" y="283.8">TX</text>
<text x="241.5" y="290.9">D0</text>
<text x="252.1" y="292.6">D0</text>
<text x="252.1" y="289.1">A0</text>
<text x="277.7" y="292.6">D1</text>
<text x="277.8" y="289.1">RX</text>
<text x="288.3" y="290.9">D1</text>
<text x="241.5" y="297.9">D6</text>
<text x="241.5" y="294.4">D5</text>
<text x="252.1" y="299.7">D6</text>
<text x="252.1" y="296.1">D5</text>
<text x="277.7" y="299.7">D3</text>
<text x="277.7" y="296.1">D2</text>
<text x="288.3" y="297.9">D3</text>
<text x="288.3" y="294.4">D2</text>
<text x="241.5" y="305">D8</text>
<text x="241.5" y="301.5">D7</text>
<text x="252.1" y="303.2">D7</text>
<text x="277.7" y="303.2">D4</text>
<text x="288.3" y="305">GND</text>
<text x="288.3" y="301.5">D4</text>
<text x="240.4" y="308.5">3V3</text>
<text x="252.1" y="310.3">3V3</text>
<text x="252.1" y="306.7">D8</text>
<text x="275.8" y="306.7">GND</text>
<text x="277.9" y="310.3">5V</text>
<text x="288.3" y="308.5">5V</text>
</g>
</svg>
